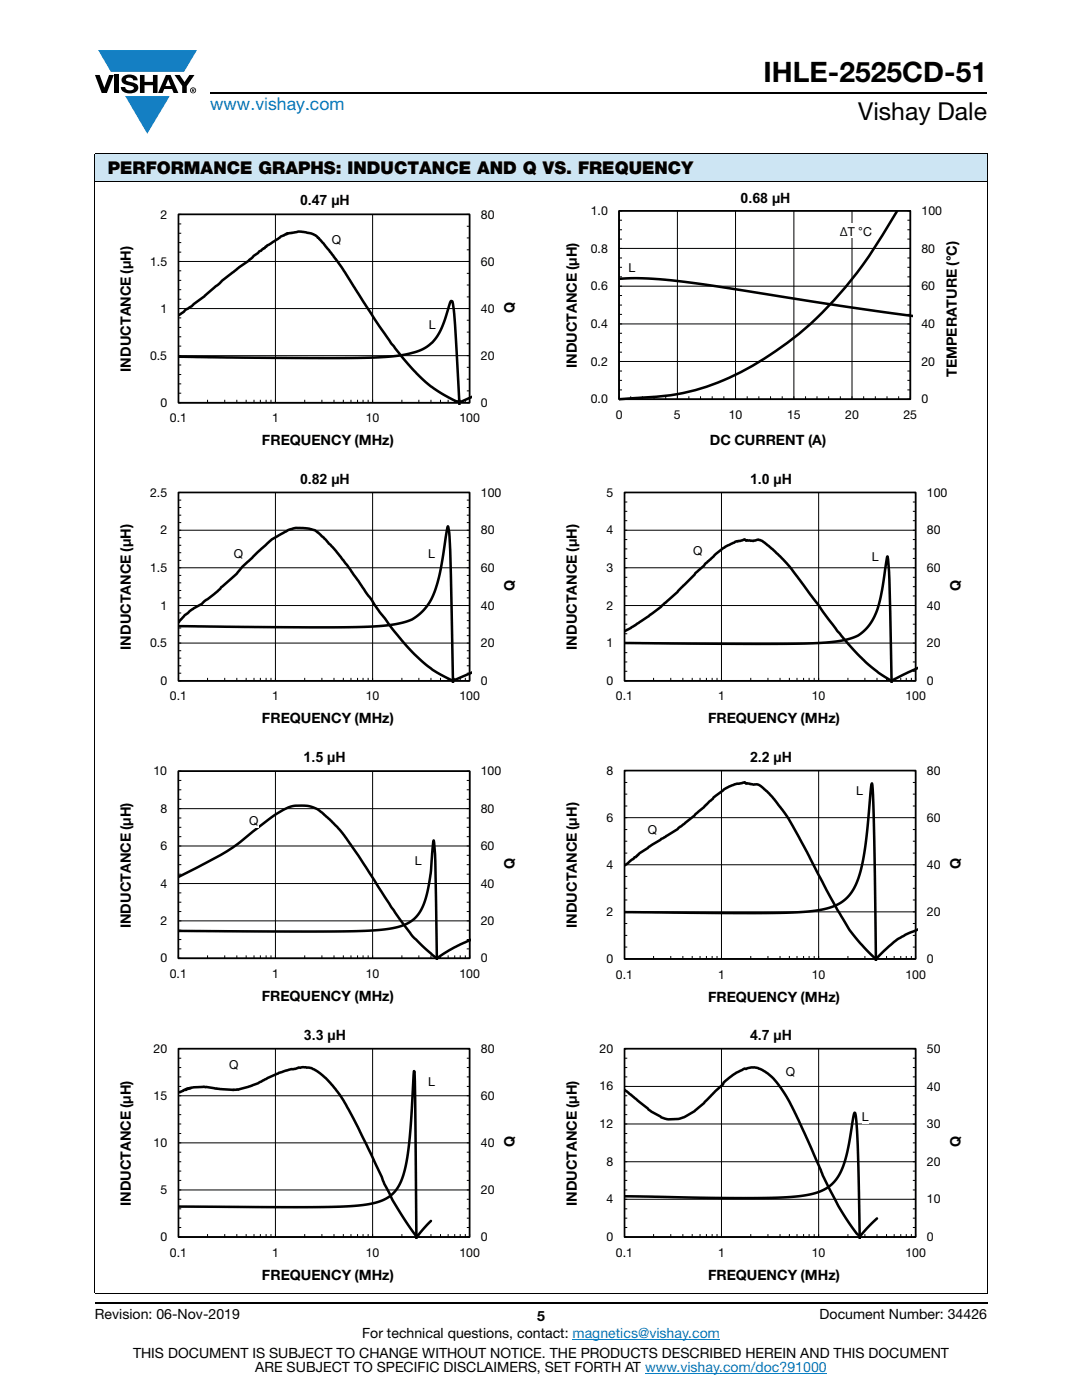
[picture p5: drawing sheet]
<svg xmlns="http://www.w3.org/2000/svg" width="216mm" height="279mm" viewBox="0 0 216 279" stroke-linecap="round" stroke-linejoin="round" font-family="sans-serif">
<g fill="#147fc3">
<path d="M19.6 10h19.7l-2.6 4.3h-1.1h-13.5z"/>
<path d="M25 19.2h8.9l-4.5 7.5z"/>
</g>
<g fill="#000">
<path d="M18.9 15h1l.9 2.5 1-2.5h.9l-1.4 3.6h-1zM22.9 15h.9v3.6h-.9zM24.6 15.3a2.1 2.1 0 0 1 2.8 .3l.1 .4h-.9a.79 .79 0 0 0-.7-.5 .79 .79 0 0 0-.8 .4l.3 .3 1 .2a1.08 1.08 0 0 1 1.2 1 1.08 1.08 0 0 1-1.1 1.2 1.73 1.73 0 0 1-2.4-1.2h.9a.96 .96 0 0 0 .8 .6 .96 .96 0 0 0 .9-.4 1.31 1.31 0 0 0-1.2-.6 1.03 1.03 0 0 1-1.1-.6 1.03 1.03 0 0 1 .2-1.1zM27.9 15h.9v1.3h1.7v-1.3h.9v3.6h-.9v-1.6h-1.7v1.6h-.9zM34.8 15h1.1l.9 1.4 1-1.4h1l-1.5 2.2v1.4h-.9v-1.4z"/>
<path d="M33.6 15.9l.5 1.3h-1.1zM33.1 15l-1.6 3.6h1l.3-.8h1.5l.3 .8h1l-1.6-3.6z"/>
<path d="M38.4 17.8h.2v.2h-.2zM38.3 17.7v.7h.1v-.3l.4 .3-.2-.3 .2-.2-.1-.2z"/>
<path d="M38.1 18a.46 .46 0 0 1 .9 0 .46 .46 0 0 1-.9 0zM37.9 18a.6 .6 0 0 0 1.2 0 .6 .6 0 0 0-1.2 0z"/>
</g>
<path d="M42 18.6h155M18.9 260h178.1" fill="none" stroke="#000" stroke-width=".36"/>
<path d="M114.3 267.3h29.3M128.7 274h36.3" fill="none" stroke="#067ec4" stroke-width=".2"/>
<path d="M18.9 30.7h178.1v5.5h-178.1z" fill="#cde5f3"/>
<path d="M18.9 30.7h178.1M18.9 36.2h178.1M18.9 30.8v227.3M197 30.8v227.3M18.9 258.2h178.1" fill="none" stroke="#000" stroke-width=".2"/>
<path d="M23.7 38.6h79.6v50.9h-79.6z" fill="#fff"/>
<g fill="none" stroke="#000" stroke-width=".2">
<path d="M35.6 42.8h58.1v37.6h-58.1zM35.6 52.2h58.1M35.6 59.7h.6M35.6 57.8h.6M35.6 55.9h.6M35.6 54h.6M35.6 50.3h.6M35.6 48.4h.6M35.6 46.6h.6M35.6 44.7h.6M55 42.8v37.6M74.3 42.8v37.6"/>
<path d="M93.1 59.3h.6M93.1 56.9h.6M93.1 54.6h.6M93.1 49.9h.6M93.1 47.5h.6M93.1 45.2h.6M35.6 71h58.1M35.6 61.6h58.1M35.6 78.5h.6M35.6 76.6h.6M35.6 74.7h.6M35.6 72.8h.6"/>
<path d="M35.6 69.1h.6M35.6 67.2h.6M35.6 65.3h.6M35.6 63.4h.6M41.4 79.8v.6M44.8 79.8v.6M47.3 79.8v.6M49.1 79.8v.6M50.7 79.8v.6M52 79.8v.6M53.1 79.8v.6M54.1 79.8v.6"/>
<path d="M60.8 79.8v.6M64.2 79.8v.6M66.6 79.8v.6M68.5 79.8v.6M70 79.8v.6M71.3 79.8v.6M72.4 79.8v.6M73.5 79.8v.6M80.2 79.8v.6M83.6 79.8v.6M86 79.8v.6M87.9 79.8v.6"/>
<path d="M89.4 79.8v.6M90.7 79.8v.6M91.8 79.8v.6M92.8 79.8v.6M93.1 78h.6M93.1 75.7h.6M93.1 73.3h.6M93.1 68.6h.6M93.1 66.3h.6M93.1 63.9h.6"/>
</g>
<path d="M35.6 42.8h58.1v37.6h-58.1z" fill="none" stroke="#000" stroke-width=".34"/>
<path d="M35.6 71.2l34.5 .2 6.8-.2 4.1-.5 2.1-.5 1.3-.5 1.2-.8 1.1-1 1.4-2.4 1.7-5 .3-.4 .2 .1 .1 .3 .3 2.8 1 17.5M35.6 62.9l1.6-1.2 1.1-.6 2.5-2 3.6-3.1 3.3-2.7 1.9-1.2 2.1-1.9 4.4-3 1.3-.6 2.2-.4 2.5 .4 .9 .4 .6 .5 2.9 3.5 1.9 2.6 7.3 11.5 2.4 3.4 2.4 3 2.7 3.1 1.7 1.7 1.7 1.2 2.8 1.8a3.5 3.5 0 0 0 2.9 .7l1.8-.8" fill="none" stroke="#000" stroke-width=".51"/>
<g fill="#fff">
<path d="M85.6 63.4h1.4v2.9h-1.4z"/>
<path d="M66.2 46.3h1.9v2.9h-1.9z"/>
<path d="M112.7 38.1h79.3v51.4h-79.3z"/>
</g>
<g fill="none" stroke="#000" stroke-width=".2">
<path d="M123.5 42.1h58.2v37.6h-58.2zM123.5 59h.6M123.5 55.3h.6M123.5 53.3h.6M123.5 51.5h.6M123.5 47.7h.6M123.5 45.9h.6M123.5 43.9h.6M135.2 42.1v37.6M146.8 42.1v37.6M158.4 42.1v37.6M170 42.1v37.6"/>
<path d="M181.1 59h.6M181.1 55.3h.6M181.1 53.3h.6M181.1 51.5h.6M181.1 47.7h.6M181.1 45.9h.6M181.1 43.9h.6M181.7 57.1h-58.2M181.7 49.6h-58.2M123.5 77.8h.6M123.5 75.9h.6M123.5 74h.6"/>
<path d="M123.5 70.3h.6M123.5 68.4h.6M123.5 66.5h.6M123.5 62.7h.6M123.5 60.9h.6M125.9 79.1v.6M128.2 79.1v.6M130.5 79.1v.6M132.8 79.1v.6M137.5 79.1v.6M139.8 79.1v.6M142.1 79.1v.6"/>
<path d="M144.4 79.1v.6M149.1 79.1v.6M151.4 79.1v.6M153.8 79.1v.6M156.1 79.1v.6M158.4 79.1v.6M160.7 79.1v.6M163 79.1v.6M165.4 79.1v.6M167.7 79.1v.6M172.3 79.1v.6M174.7 79.1v.6"/>
<path d="M177 79.1v.6M179.3 79.1v.6M181.1 77.8h.6M181.1 75.9h.6M181.1 74h.6M181.1 70.3h.6M181.1 68.4h.6M181.1 66.5h.6M181.1 62.7h.6M181.1 60.9h.6M181.7 72.1h-58.2M181.7 64.6h-58.2"/>
</g>
<path d="M123.5 42.1h58.2v37.6h-58.2z" fill="none" stroke="#000" stroke-width=".34"/>
<path d="M123.5 55.6h5.6l7.9 .7 30.7 4.7 14.3 2M179.1 42a95.4 95.4 0 0 1-13.1 18.4 63.3 63.3 0 0 1-26.1 17.1 53.4 53.4 0 0 1-14.2 2l-2.2 .2" fill="none" stroke="#000" stroke-width=".51"/>
<g fill="#fff">
<path d="M125.4 51.9h1.4v2.9h-1.4z"/>
<path d="M167.6 44.6h6.5v3h-6.5z"/>
<path d="M23.7 94.1h79.6v50.9h-79.6z"/>
</g>
<g fill="none" stroke="#000" stroke-width=".2">
<path d="M35.6 98.3h58.1v37.6h-58.1zM35.6 99.8h.6M55 98.3v37.6M74.3 98.3v37.6M93.1 99.8h.6M35.6 113.3h58.1M35.6 105.8h58.1M35.6 119.3h.6M35.6 117.8h.6M35.6 116.3h.6M35.6 114.8h.6M35.6 111.8h.6"/>
<path d="M35.6 110.3h.6M35.6 108.8h.6M35.6 107.3h.6M35.6 104.3h.6M35.6 102.8h.6M35.6 101.3h.6M93.1 119.3h.6M93.1 117.8h.6M93.1 116.3h.6M93.1 114.8h.6M93.1 111.8h.6M93.1 110.3h.6"/>
<path d="M93.1 108.8h.6M93.1 107.3h.6M93.1 104.3h.6M93.1 102.8h.6M93.1 101.3h.6M35.6 128.3h58.1M35.6 120.8h58.1M35.6 134.4h.6M35.6 132.9h.6M35.6 131.3h.6M35.6 129.9h.6M35.6 126.9h.6"/>
<path d="M35.6 125.3h.6M35.6 123.9h.6M35.6 122.3h.6M41.4 135.3v.6M44.8 135.3v.6M47.3 135.3v.6M49.1 135.3v.6M50.7 135.3v.6M52 135.3v.6M53.1 135.3v.6M54.1 135.3v.6M60.8 135.3v.6"/>
<path d="M64.2 135.3v.6M66.6 135.3v.6M68.5 135.3v.6M70 135.3v.6M71.3 135.3v.6M72.4 135.3v.6M73.5 135.3v.6M80.2 135.3v.6M83.6 135.3v.6M86 135.3v.6M87.9 135.3v.6M89.4 135.3v.6"/>
<path d="M90.7 135.3v.6M91.8 135.3v.6M92.8 135.3v.6M93.1 134.4h.6M93.1 132.9h.6M93.1 131.3h.6M93.1 129.9h.6M93.1 126.9h.6M93.1 125.3h.6M93.1 123.9h.6M93.1 122.3h.6"/>
</g>
<path d="M35.6 98.3h58.1v37.6h-58.1z" fill="none" stroke="#000" stroke-width=".34"/>
<path d="M35.6 125l26 .2 9.8-.1 6.3-.3 2.3-.4 1.7-.5 1.4-.9 1.5-1.3 1.1-1.5 .9-1.7 1.2-4.1 1.6-9.3a118.9 118.9 0 0 1 .7 15.3l.3 15.9M35.6 124.2l1.3-1.4 1-.9 2.4-1.4 .5-.6 2.6-1.9 .8-.8 3-2.7 1.2-1.4 5.9-5.5 3.2-1.8 1-.3 .6-.1 2.6 .1 1.1 .3 .7 .5 3.5 3.6 2.4 3 6.4 9.3 2.5 3.4 3.2 3.8 3.6 3.4 1.5 1 2.2 1.3a2.22 2.22 0 0 0 2.6 .3l2.7-1.2" fill="none" stroke="#000" stroke-width=".51"/>
<g fill="#fff">
<path d="M85.5 108.9h1.3v3h-1.3z"/>
<path d="M46.6 109.1h1.9v2.9h-1.9z"/>
<path d="M112.7 94.1h79.6v50.9h-79.6z"/>
</g>
<g fill="none" stroke="#000" stroke-width=".2">
<path d="M124.6 98.3h58.1v37.6h-58.1zM144 98.3v37.6M163.4 98.3v37.6M124.6 113.3h58.1M124.6 105.8h58.1M124.6 118.9h.6M124.6 117.1h.6M124.6 115.2h.6M124.6 111.4h.6M124.6 109.5h.6M124.6 107.7h.6M124.6 103.9h.6"/>
<path d="M124.6 102.1h.6M124.6 100.2h.6M182.1 118.9h.6M182.1 117.1h.6M182.1 115.2h.6M182.1 111.4h.6M182.1 109.5h.6M182.1 107.7h.6M182.1 103.9h.6M182.1 102.1h.6M182.1 100.2h.6M124.6 128.3h58.1"/>
<path d="M124.6 120.8h58.1M124.6 134h.6M124.6 132.1h.6M124.6 130.2h.6M124.6 126.5h.6M124.6 124.6h.6M124.6 122.7h.6M130.4 135.3v.6M133.8 135.3v.6M136.3 135.3v.6M138.1 135.3v.6M139.7 135.3v.6"/>
<path d="M141 135.3v.6M142.1 135.3v.6M143.1 135.3v.6M149.8 135.3v.6M153.2 135.3v.6M155.6 135.3v.6M157.5 135.3v.6M159 135.3v.6M160.3 135.3v.6M161.4 135.3v.6M162.5 135.3v.6M169.2 135.3v.6"/>
<path d="M172.6 135.3v.6M175 135.3v.6M176.9 135.3v.6M178.4 135.3v.6M179.7 135.3v.6M180.8 135.3v.6M181.9 135.3v.6M182.1 134h.6M182.1 132.1h.6M182.1 130.2h.6M182.1 126.5h.6M182.1 124.6h.6"/>
<path d="M182.1 122.7h.6"/>
</g>
<path d="M124.6 98.3h58.1v37.6h-58.1z" fill="none" stroke="#000" stroke-width=".34"/>
<path d="M124.6 128.3l35.4 .1 5.9-.3 2.3-.3 1.7-.4 1.3-.6 1.4-1.1 1-1.2 1-1.8 .6-1.4 .5-2.1 1.4-8.2v.2a379.8 379.8 0 0 1 .8 24.3v.8M124.6 126l2.2-1.2 2.6-1.8 2.5-1.9 3.2-2.9 5.7-5.8 3.4-2.9 2.5-1.4 1.2-.2a.97 .97 0 0 1 1.1 0l1.3 .1 1-.3 .7 .2 2.1 1.7 1.5 1.4 2.3 2.6 9.1 12.2 2.3 2.8 3.6 3.7 2.3 1.9 1.7 1.1a1.33 1.33 0 0 0 2.1 0l4.1-2" fill="none" stroke="#000" stroke-width=".51"/>
<g fill="#fff">
<path d="M173.9 109.6h1.4v2.9h-1.4z"/>
<path d="M138.3 108.4h1.9v2.9h-1.9z"/>
<path d="M23.7 149.7h79.6v50.7h-79.6z"/>
</g>
<g fill="none" stroke="#000" stroke-width=".2">
<path d="M35.6 153.9h58.1v37.4h-58.1zM35.6 159.5h.6M35.6 157.6h.6M35.6 155.8h.6M55 153.9v37.4M74.4 153.9v37.4M93.1 159.5h.6M93.1 157.6h.6M93.1 155.8h.6M35.6 176.3h58.1M35.6 168.8h58.1M35.6 161.4h58.1"/>
<path d="M35.6 178.2h.6M35.6 174.5h.6M35.6 172.6h.6M35.6 170.7h.6M35.6 167h.6M35.6 165.1h.6M35.6 163.2h.6M93.1 178.2h.6M93.1 174.5h.6M93.1 172.6h.6M93.1 170.7h.6M93.1 167h.6"/>
<path d="M93.1 165.1h.6M93.1 163.2h.6M35.6 183.8h58.1M35.6 189.4h.6M35.6 187.5h.6M35.6 185.6h.6M35.6 181.9h.6M35.6 180.1h.6M41.4 190.7v.6M44.8 190.7v.6M47.3 190.7v.6M49.1 190.7v.6"/>
<path d="M50.7 190.7v.6M52 190.7v.6M53.1 190.7v.6M54.1 190.7v.6M60.8 190.7v.6M64.2 190.7v.6M66.6 190.7v.6M68.5 190.7v.6M70 190.7v.6M71.3 190.7v.6M72.4 190.7v.6M73.5 190.7v.6"/>
<path d="M80.2 190.7v.6M83.6 190.7v.6M86 190.7v.6M87.9 190.7v.6M89.4 190.7v.6M90.7 190.7v.6M91.8 190.7v.6M92.9 190.7v.6M93.1 189.4h.6M93.1 187.5h.6M93.1 185.6h.6M93.1 181.9h.6"/>
<path d="M93.1 180.1h.6"/>
</g>
<path d="M35.6 153.9h58.1v37.4h-58.1z" fill="none" stroke="#000" stroke-width=".34"/>
<path d="M35.6 175l9.7-5.1 2.2-1.5 6.6-5.3 2.6-1.6 1.2-.5 .9-.2h2.1l1.3 .2 1.2 .5 .9 .7 3.7 3.6 3.5 5 6.6 10.2 2.4 3.4 1.9 2.6 4.2 3.8a.67 .67 0 0 0 .5 .4 .67 .67 0 0 0 .7-.4l2.8-1.7 3.4-1.6M35.6 185.8h35.1l5.9-.3 2-.3 1.7-.5 1.4-.6 1.2-1 1-1.2 .7-1.6 .7-2.2 .5-2.6 .8-7.7a323.7 323.7 0 0 1 .6 23v.7" fill="none" stroke="#000" stroke-width=".5"/>
<g fill="#fff">
<path d="M82.8 170.3h1.4v2.9h-1.4z"/>
<path d="M49.7 162.2h1.9v3h-1.9z"/>
<path d="M112.7 149.6h79.6v50.9h-79.6z"/>
</g>
<g fill="none" stroke="#000" stroke-width=".2">
<path d="M124.6 153.8h58.1v37.6h-58.1zM124.6 158.5h.6M124.6 156.2h.6M144 153.8v37.6M163.4 153.8v37.6M182.1 158.5h.6M182.1 156.2h.6M124.6 172.6h58.1M124.6 163.2h58.1M124.6 179.6h.6M124.6 177.3h.6M124.6 174.9h.6"/>
<path d="M124.6 170.3h.6M124.6 167.9h.6M124.6 165.6h.6M124.6 160.9h.6M182.1 179.6h.6M182.1 177.3h.6M182.1 174.9h.6M182.1 170.3h.6M182.1 167.9h.6M182.1 165.6h.6M182.1 160.9h.6M124.6 182h58.1"/>
<path d="M124.6 189h.6M124.6 186.7h.6M124.6 184.3h.6M130.4 190.8v.6M133.8 190.8v.6M136.3 190.8v.6M138.1 190.8v.6M139.7 190.8v.6M141 190.8v.6M142.1 190.8v.6M143.1 190.8v.6M149.8 190.8v.6"/>
<path d="M153.2 190.8v.6M155.6 190.8v.6M157.5 190.8v.6M159 190.8v.6M160.3 190.8v.6M161.4 190.8v.6M162.5 190.8v.6M169.2 190.8v.6M172.6 190.8v.6M175 190.8v.6M176.9 190.8v.6M178.4 190.8v.6"/>
<path d="M179.7 190.8v.6M180.8 190.8v.6M181.9 190.8v.6M182.1 189h.6M182.1 186.7h.6M182.1 184.3h.6"/>
</g>
<path d="M124.6 153.8h58.1v37.6h-58.1z" fill="none" stroke="#000" stroke-width=".34"/>
<path d="M124.6 172.7l1.8-1.3 .2-.3 .3-.1 .7-.7 1.9-1.3 5.7-3.5 5.2-4.4 2-2 2.1-1.6 2-1 1.4-.2a.89 .89 0 0 1 1 .1l2.3 .2 .6 .3 2.3 2.1 2.4 3.1 2.7 4.6 5.7 11 4.6 7.8 2.1 2.7 2.4 2.5a.85 .85 0 0 0 .8 .4 .85 .85 0 0 0 .8-.5l3.5-3.2 1.7-.9 2.3-1M124.6 182l21.9 .2 11.3-.1 3.3-.2 2.6-.3 1.9-.5 1.6-.6 1.5-1.1 1.2-1.3 1-1.7 .8-2.3 1-5.5 1.1-11 .2-1.2 .4 10 .4 25.4" fill="none" stroke="#000" stroke-width=".51"/>
<g fill="#fff">
<path d="M170.9 156.2h1.3v2.9h-1.3z"/>
<path d="M129.3 164.1h1.9v2.9h-1.9z"/>
<path d="M23.7 205.1h79.6v50.9h-79.6z"/>
</g>
<g fill="none" stroke="#000" stroke-width=".2">
<path d="M35.6 209.3h58.1v37.6h-58.1zM35.6 218.7h58.1M35.6 216.8h.6M35.6 214.9h.6M35.6 213.1h.6M35.6 211.2h.6M55 209.3v37.6M74.3 209.3v37.6M93.1 216.8h.6M93.1 214.9h.6M93.1 213.1h.6M93.1 211.2h.6"/>
<path d="M35.6 237.5h58.1M35.6 228.1h58.1M35.6 239.3h.6M35.6 235.6h.6M35.6 233.7h.6M35.6 231.9h.6M35.6 229.9h.6M35.6 226.2h.6M35.6 224.3h.6M35.6 222.5h.6M35.6 220.5h.6M93.1 239.3h.6"/>
<path d="M93.1 235.6h.6M93.1 233.7h.6M93.1 231.9h.6M93.1 229.9h.6M93.1 226.2h.6M93.1 224.3h.6M93.1 222.5h.6M93.1 220.5h.6M35.6 245h.6M35.6 243.1h.6M35.6 241.2h.6M41.4 246.3v.6"/>
<path d="M44.8 246.3v.6M47.3 246.3v.6M49.1 246.3v.6M50.7 246.3v.6M52 246.3v.6M53.1 246.3v.6M54.1 246.3v.6M60.8 246.3v.6M64.2 246.3v.6M66.6 246.3v.6M68.5 246.3v.6M70 246.3v.6"/>
<path d="M71.3 246.3v.6M72.4 246.3v.6M73.5 246.3v.6M80.2 246.3v.6M83.6 246.3v.6M86 246.3v.6M87.9 246.3v.6M89.4 246.3v.6M90.7 246.3v.6M91.8 246.3v.6M92.8 246.3v.6M93.1 245h.6"/>
<path d="M93.1 243.1h.6M93.1 241.2h.6"/>
</g>
<path d="M35.6 209.3h58.1v37.6h-58.1z" fill="none" stroke="#000" stroke-width=".34"/>
<path d="M35.6 218h.4l.9-.6 .2 .1 .2-.2 .1 .1 .8-.3 2.5-.2 3.2 .5 2.7 .1h1l2.6-.8 5.4-2.6 2.5-.7 .8-.1 .7-.3h1.3l1.2 .2 1 .4 1.9 1.5 .8 .9 2.7 3.6 2.9 5.3 6.9 14.6 4.3 6.6a.61 .61 0 0 0 .6 .5 .61 .61 0 0 0 .6-.5l2.2-2.4M35.6 240.8l23.7 .1 9-.1 5.4-.5 2-.5 1.4-.6 1.3-1 1.1-1.4 .8-1.8 .7-2.3 .8-6.2 .8-12.7 .1 .1 .1 4.6 .3 28.8" fill="none" stroke="#000" stroke-width=".51"/>
<g fill="#fff">
<path d="M85.5 214.3h1.3v3h-1.3z"/>
<path d="M45.7 210.9h1.9v3h-1.9z"/>
<path d="M112.7 205.1h79.6v50.9h-79.6z"/>
</g>
<g fill="none" stroke="#000" stroke-width=".2">
<path d="M124.6 209.3h58.1v37.6h-58.1zM124.6 216.8h58.1M124.6 218.7h.6M124.6 214.9h.6M124.6 213.1h.6M124.6 211.2h.6M144 209.3v37.6M163.4 209.3v37.6M182.1 218.7h.6M182.1 214.9h.6M182.1 213.1h.6M182.1 211.2h.6"/>
<path d="M124.6 239.3h58.1M124.6 231.9h58.1M124.6 224.3h58.1M124.6 237.5h.6M124.6 235.6h.6M124.6 233.7h.6M124.6 229.9h.6M124.6 228.1h.6M124.6 226.2h.6M124.6 222.5h.6M124.6 220.5h.6M182.1 237.5h.6"/>
<path d="M182.1 235.6h.6M182.1 233.7h.6M182.1 229.9h.6M182.1 228.1h.6M182.1 226.2h.6M182.1 222.5h.6M182.1 220.5h.6M124.6 245h.6M124.6 243.1h.6M124.6 241.2h.6M130.4 246.3v.6M133.8 246.3v.6"/>
<path d="M136.3 246.3v.6M138.1 246.3v.6M139.7 246.3v.6M141 246.3v.6M142.1 246.3v.6M143.1 246.3v.6M149.8 246.3v.6M153.2 246.3v.6M155.6 246.3v.6M157.5 246.3v.6M159 246.3v.6M160.3 246.3v.6"/>
<path d="M161.4 246.3v.6M162.5 246.3v.6M169.2 246.3v.6M172.6 246.3v.6M175 246.3v.6M176.9 246.3v.6M178.4 246.3v.6M179.7 246.3v.6M180.8 246.3v.6M181.9 246.3v.6M182.1 245h.6M182.1 243.1h.6"/>
<path d="M182.1 241.2h.6"/>
</g>
<path d="M124.6 209.3h58.1v37.6h-58.1z" fill="none" stroke="#000" stroke-width=".34"/>
<path d="M124.6 217.5l4.9 4 2.5 1.5 1.3 .4 2.1-.1 1.3-.4 1.9-1.1 1.9-1.7 2.3-2.3 1.4-1.3 .3-.5 2.4-1.9 1.6-.8h.4l1.2-.3 1.1 .1 1.5 .8 1.4 1.1 .9 1 2.5 3.8 1.9 3.8 4.8 11 1.2 2.5 2.2 4.1 3.1 4.7a.75 .75 0 0 0 .6 .6 .75 .75 0 0 0 .7-.3l3-3M124.6 238.7l18.3 .4h10.9l5.9-.4 2-.3 1.6-.5 1.6-.7 1.1-.9 .9-1 .9-1.5 .7-1.8 .5-2 1.3-7.2 .3-.7 .3 1.9 .3 4.7 .3 18.6" fill="none" stroke="#000" stroke-width=".51"/>
<g fill="#fff">
<path d="M171.9 221.4h1.4v2.9h-1.4z"/>
<path d="M156.8 212.4h1.9v2.9h-1.9z"/>
</g>
<text font-size="5.6" x="152.3" y="16.4">IHLE-2525CD-51</text>
<text font-size="4.9" x="171.3" y="24">Vishay Dale</text>
<text font-size="3.5" fill="#067ec4" x="42" y="21.9">www.vishay.com</text>
<text font-size="3.5" x="21.5" y="34.8">PERFORMANCE GRAPHS: INDUCTANCE AND Q VS. FREQUENCY</text>
<g font-size="2.8">
<text x="59.9" y="41">0.47 µH</text>
<text x="147.8" y="40.6">0.68 µH</text>
<text x="102.7" y="62.5" transform="rotate(-90 102.7 62.5)">Q</text>
<text x="26.1" y="74.2" transform="rotate(-90 26.1 74.2)">INDUCTANCE (μH)</text>
<text x="115.1" y="73.5" transform="rotate(-90 115.1 73.5)">INDUCTANCE (μH)</text>
<text x="190.9" y="75.2" transform="rotate(-90 190.9 75.2)">TEMPERATURE (°C)</text>
<text x="52.3" y="88.9">FREQUENCY (MHz)</text>
<text x="141.6" y="88.9">DC CURRENT (A)</text>
<text x="59.9" y="96.5">0.82 µH</text>
<text x="149.7" y="96.5">1.0 µH</text>
<text x="102.7" y="118" transform="rotate(-90 102.7 118)">Q</text>
<text x="191.7" y="118" transform="rotate(-90 191.7 118)">Q</text>
<text x="26.1" y="129.7" transform="rotate(-90 26.1 129.7)">INDUCTANCE (μH)</text>
<text x="115.1" y="129.7" transform="rotate(-90 115.1 129.7)">INDUCTANCE (μH)</text>
<text x="52.3" y="144.4">FREQUENCY (MHz)</text>
<text x="141.3" y="144.4">FREQUENCY (MHz)</text>
<text x="60.6" y="152.2">1.5 µH</text>
<text x="149.7" y="152">2.2 µH</text>
<text x="102.7" y="173.5" transform="rotate(-90 102.7 173.5)">Q</text>
<text x="191.7" y="173.5" transform="rotate(-90 191.7 173.5)">Q</text>
<text x="26.1" y="185.3" transform="rotate(-90 26.1 185.3)">INDUCTANCE (μH)</text>
<text x="115.1" y="185.2" transform="rotate(-90 115.1 185.2)">INDUCTANCE (μH)</text>
<text x="52.2" y="199.7">FREQUENCY (MHz)</text>
<text x="141.3" y="199.9">FREQUENCY (MHz)</text>
<text x="60.7" y="207.5">3.3 µH</text>
<text x="149.7" y="207.5">4.7 µH</text>
<text x="102.7" y="229" transform="rotate(-90 102.7 229)">Q</text>
<text x="191.7" y="229" transform="rotate(-90 191.7 229)">Q</text>
<text x="26.1" y="240.7" transform="rotate(-90 26.1 240.7)">INDUCTANCE (μH)</text>
<text x="115.1" y="240.7" transform="rotate(-90 115.1 240.7)">INDUCTANCE (μH)</text>
<text x="52.3" y="255.4">FREQUENCY (MHz)</text>
<text x="141.3" y="255.4">FREQUENCY (MHz)</text>
<text x="18.9" y="263.3">Revision: 06-Nov-2019</text>
<text x="107.2" y="263.6">5</text>
<text x="163.6" y="263.3">Document Number: 34426</text>
<text x="72.3" y="267.1">For technical questions, contact: magnetics@vishay.com</text>
<text x="26.5" y="271">THIS DOCUMENT IS SUBJECT TO CHANGE WITHOUT NOTICE. THE PRODUCTS DESCRIBED HEREIN AND THIS DOCUMENT</text>
<text x="50.9" y="273.8">ARE SUBJECT TO SPECIFIC DISCLAIMERS, SET FORTH AT www.vishay.com/doc?91000</text>
</g>
<g font-size="2.5">
<text x="32" y="43.6">2</text>
<text x="96" y="43.6">80</text>
<text x="117.9" y="42.9">1.0</text>
<text x="167.6" y="47">ΔT</text>
<text x="171.2" y="47">°C</text>
<text x="183.9" y="42.9">100</text>
<text x="30" y="53">1.5</text>
<text x="66.2" y="48.6">Q</text>
<text x="96" y="53">60</text>
<text x="117.9" y="50.4">0.8</text>
<text x="183.9" y="50.4">80</text>
<text x="117.9" y="57.9">0.6</text>
<text x="125.4" y="54.3">L</text>
<text x="183.9" y="57.9">60</text>
<text x="32" y="62.4">1</text>
<text x="85.6" y="65.7">L</text>
<text x="96" y="62.4">40</text>
<text x="117.9" y="65.5">0.4</text>
<text x="183.9" y="65.5">40</text>
<text x="30" y="71.8">0.5</text>
<text x="96" y="71.8">20</text>
<text x="117.9" y="73">0.2</text>
<text x="183.9" y="73">20</text>
<text x="32" y="81.2">0</text>
<text x="95.9" y="81.2">0</text>
<text x="117.9" y="80.5">0.0</text>
<text x="122.9" y="83.6">0</text>
<text x="134.5" y="83.6">5</text>
<text x="145.4" y="83.6">10</text>
<text x="157" y="83.6">15</text>
<text x="168.7" y="83.6">20</text>
<text x="180.3" y="83.6">25</text>
<text x="183.9" y="80.5">0</text>
<text x="33.9" y="84.3">0.1</text>
<text x="54.3" y="84.3">1</text>
<text x="73" y="84.3">10</text>
<text x="91.7" y="84.3">100</text>
<text x="30" y="99.1">2.5</text>
<text x="96" y="99.1">100</text>
<text x="121" y="99.1">5</text>
<text x="185" y="99.1">100</text>
<text x="32" y="106.6">2</text>
<text x="96" y="106.6">80</text>
<text x="121" y="106.6">4</text>
<text x="185" y="106.6">80</text>
<text x="46.6" y="111.5">Q</text>
<text x="85.5" y="111.3">L</text>
<text x="138.3" y="110.7">Q</text>
<text x="173.9" y="112">L</text>
<text x="30" y="114.1">1.5</text>
<text x="96" y="114.1">60</text>
<text x="121" y="114.1">3</text>
<text x="185" y="114.1">60</text>
<text x="32" y="121.7">1</text>
<text x="96" y="121.7">40</text>
<text x="121" y="121.7">2</text>
<text x="185" y="121.7">40</text>
<text x="30" y="129.2">0.5</text>
<text x="96" y="129.2">20</text>
<text x="121" y="129.2">1</text>
<text x="185" y="129.2">20</text>
<text x="32" y="136.7">0</text>
<text x="95.9" y="136.7">0</text>
<text x="121" y="136.7">0</text>
<text x="185" y="136.7">0</text>
<text x="33.9" y="139.8">0.1</text>
<text x="54.3" y="139.8">1</text>
<text x="73" y="139.8">10</text>
<text x="91.7" y="139.8">100</text>
<text x="122.9" y="139.8">0.1</text>
<text x="143.3" y="139.8">1</text>
<text x="162" y="139.8">10</text>
<text x="180.7" y="139.8">100</text>
<text x="30.6" y="154.7">10</text>
<text x="95.9" y="154.7">100</text>
<text x="121" y="154.6">8</text>
<text x="185" y="154.6">80</text>
<text x="170.9" y="158.6">L</text>
<text x="32" y="162.2">8</text>
<text x="49.7" y="164.6">Q</text>
<text x="95.9" y="162.2">80</text>
<text x="121" y="164">6</text>
<text x="129.3" y="166.5">Q</text>
<text x="185" y="164">60</text>
<text x="32" y="169.7">6</text>
<text x="82.8" y="172.7">L</text>
<text x="95.9" y="169.7">60</text>
<text x="121" y="173.4">4</text>
<text x="185" y="173.4">40</text>
<text x="32" y="177.1">4</text>
<text x="95.9" y="177.1">40</text>
<text x="32" y="184.6">2</text>
<text x="95.9" y="184.6">20</text>
<text x="121" y="182.8">2</text>
<text x="185" y="182.8">20</text>
<text x="32" y="192.1">0</text>
<text x="33.9" y="195.2">0.1</text>
<text x="54.3" y="195.2">1</text>
<text x="73" y="195.2">10</text>
<text x="91.7" y="195.2">100</text>
<text x="95.9" y="192.1">0</text>
<text x="121" y="192.2">0</text>
<text x="122.9" y="195.3">0.1</text>
<text x="143.3" y="195.3">1</text>
<text x="162" y="195.3">10</text>
<text x="180.7" y="195.3">100</text>
<text x="185" y="192.2">0</text>
<text x="30.6" y="210.1">20</text>
<text x="45.7" y="213.3">Q</text>
<text x="96" y="210.1">80</text>
<text x="119.6" y="210.1">20</text>
<text x="156.8" y="214.8">Q</text>
<text x="185" y="210.1">50</text>
<text x="30.6" y="219.5">15</text>
<text x="85.5" y="216.7">L</text>
<text x="96" y="219.5">60</text>
<text x="119.6" y="217.6">16</text>
<text x="185" y="217.6">40</text>
<text x="119.6" y="225.1">12</text>
<text x="171.9" y="223.8">L</text>
<text x="185" y="225.1">30</text>
<text x="30.6" y="228.9">10</text>
<text x="96" y="228.9">40</text>
<text x="121" y="232.7">8</text>
<text x="185" y="232.7">20</text>
<text x="32" y="238.3">5</text>
<text x="96" y="238.3">20</text>
<text x="121" y="240.2">4</text>
<text x="185" y="240.2">10</text>
<text x="32" y="247.7">0</text>
<text x="33.9" y="250.8">0.1</text>
<text x="54.3" y="250.8">1</text>
<text x="73" y="250.8">10</text>
<text x="91.7" y="250.8">100</text>
<text x="95.9" y="247.7">0</text>
<text x="121" y="247.7">0</text>
<text x="122.9" y="250.8">0.1</text>
<text x="143.3" y="250.8">1</text>
<text x="162" y="250.8">10</text>
<text x="180.7" y="250.8">100</text>
<text x="185" y="247.7">0</text>
</g>
</svg>
